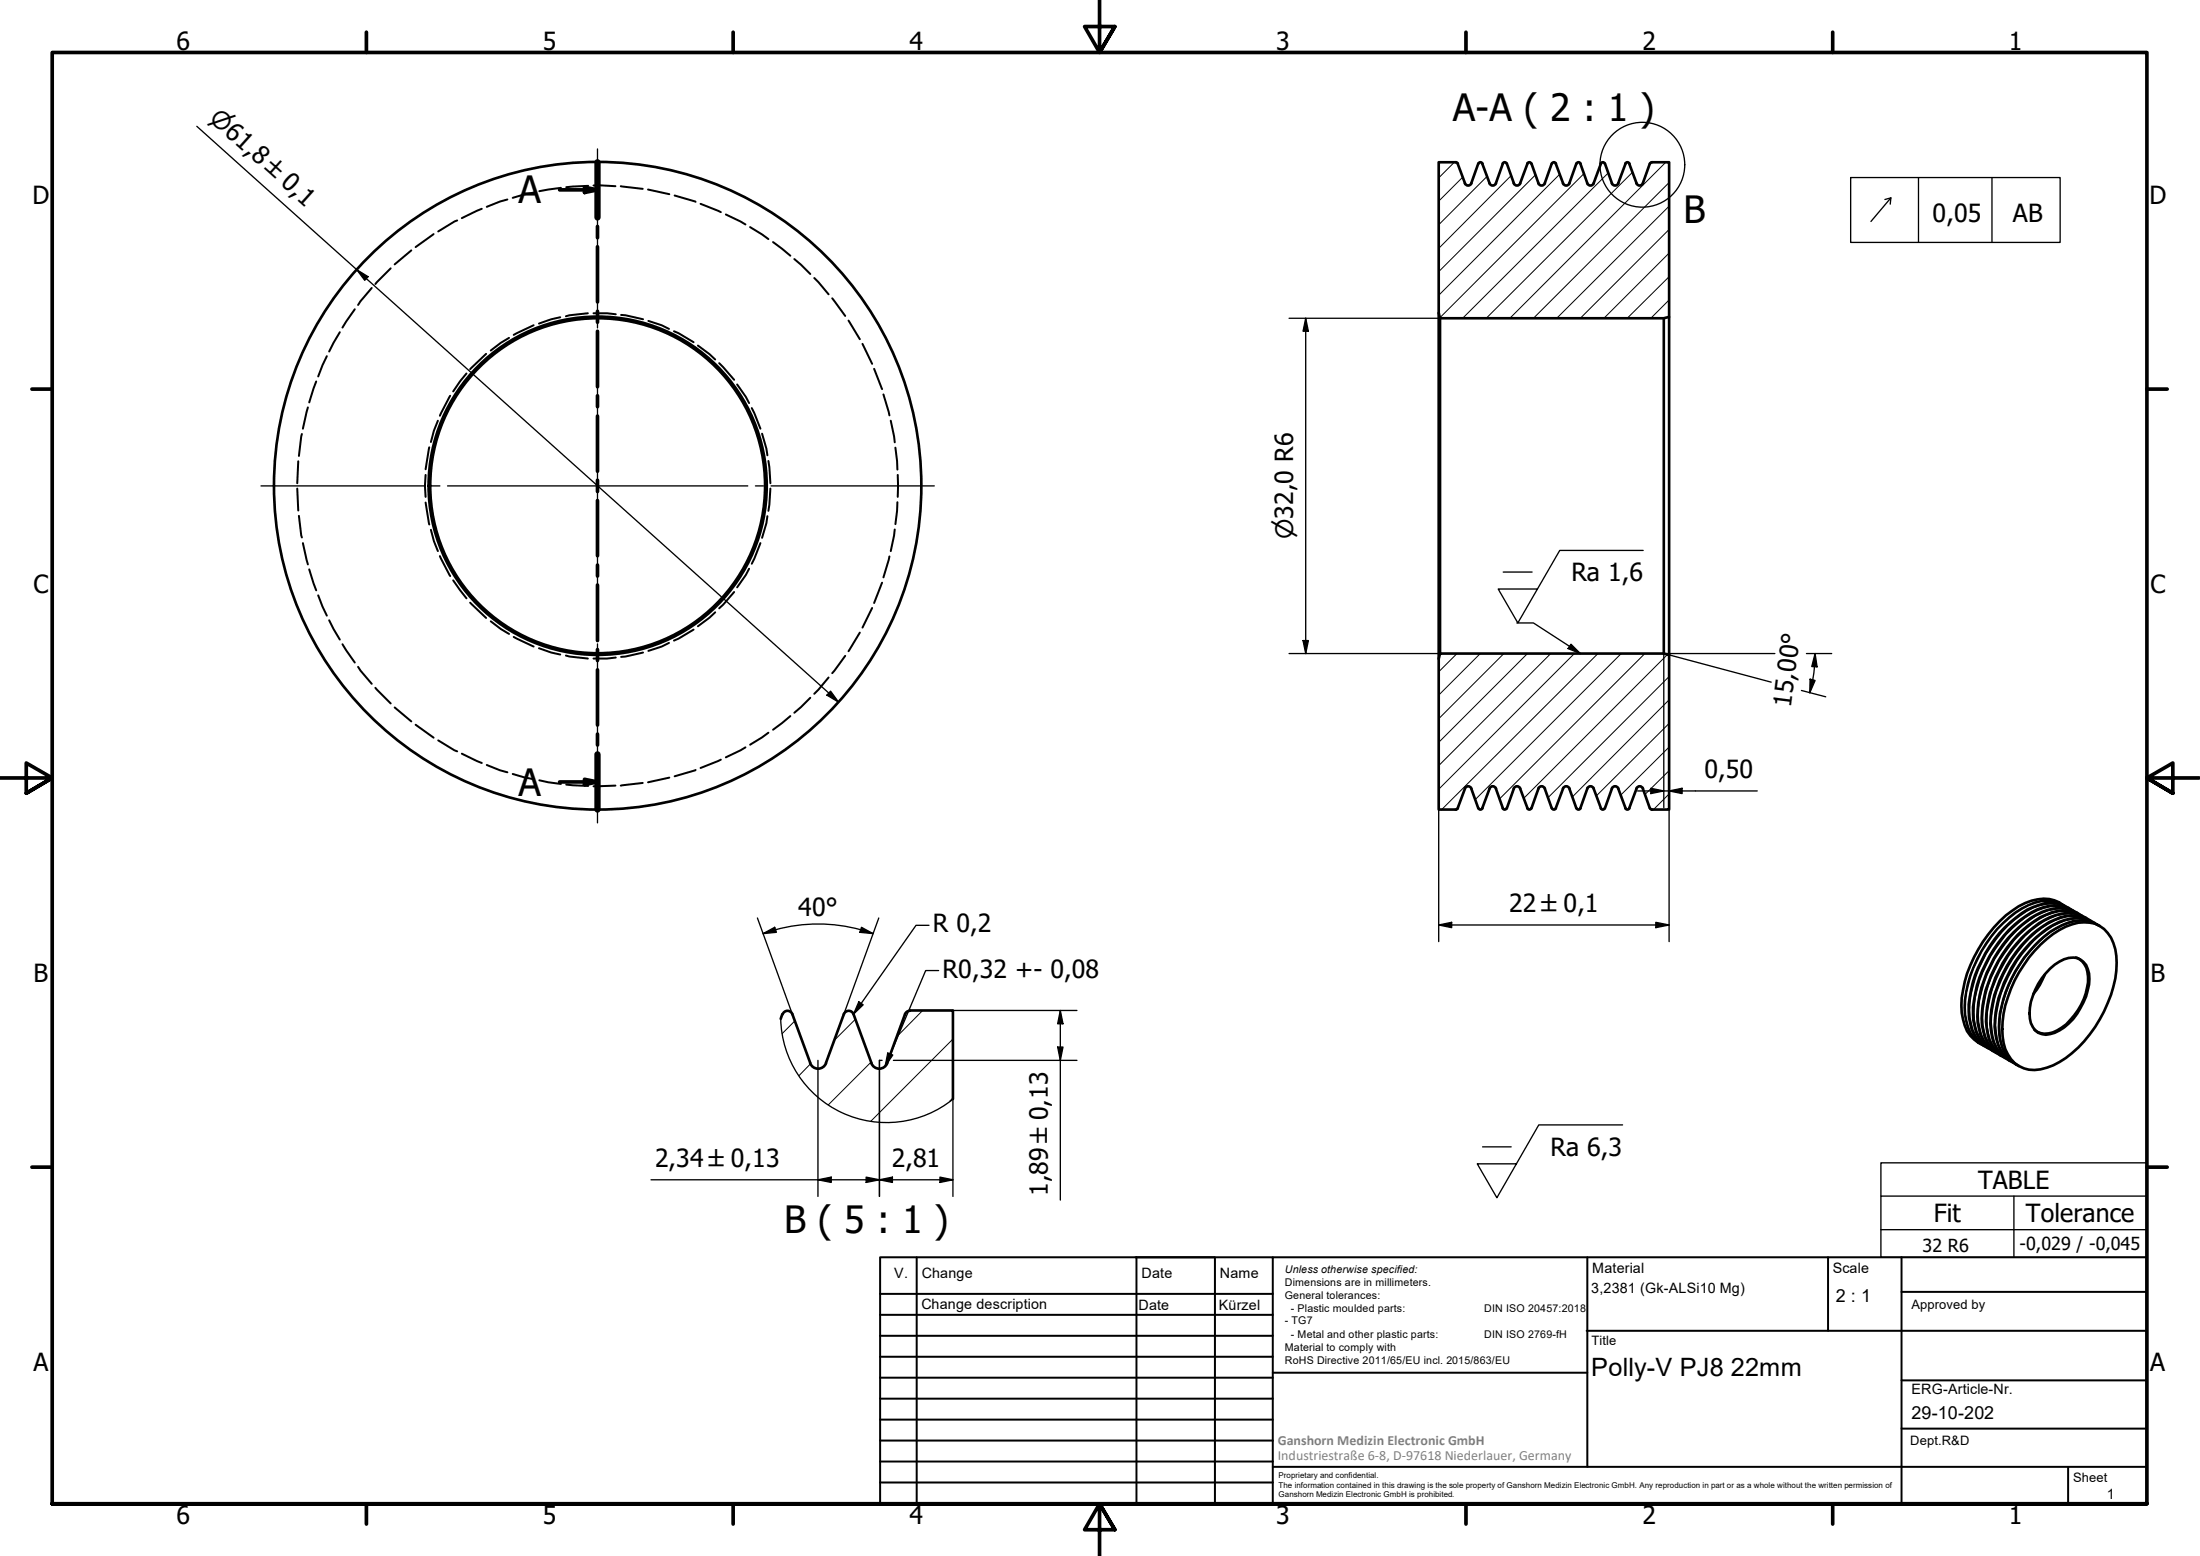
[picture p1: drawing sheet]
<svg xmlns="http://www.w3.org/2000/svg" width="420mm" height="297mm" viewBox="0 0 420 297" stroke-linecap="round" stroke-linejoin="round" font-family="sans-serif">
<!-- layer: Hatch (ISO) -->
<g fill="none" stroke="#000" stroke-width=".19">
<path d="M277.7 31l-2.9 3M279.3 33.8l-4.5 4.6M284 33.7l-9.2 9.2M288.6 33.5l-13.8 13.9M293.2 33.4l-18.4 18.5M297.9 33.3l-23.1 23.1M302.5 33.1l-27.5 27.5M307.1 33l-27.8 27.8M311.8 32.9l-28 27.9M318.1 31l-29.7 29.8M318.8 39.4l-21.5 21.4M318.8 34.8l-25.9 26"/>
<path d="M318.8 57.3l-3.5 3.5M318.8 52.8l-8 8M318.8 48.3l-12.5 12.5M318.8 43.8l-17 17M278.3 124.8l-3.5 3.5M282.7 124.8l-7.9 7.9M287.2 124.8l-12.4 12.4M291.7 124.8l-16.9 16.9M296.2 124.8l-21.4 21.4M300.7 124.8l-25.9 25.9M305.2 124.8l-29.9 29.7M309.6 124.8l-27.9 27.8"/>
<path d="M314.1 124.8l-27.7 27.7M318.5 125l-27.5 27.4M318.8 138.1l-13.9 13.8M318.8 133.6l-18.5 18.5M318.8 129.1l-23.1 23.2M318.8 151.6l-3 2.9M318.8 147.1l-4.7 4.6M318.8 142.6l-9.3 9.2M151.8 194.9l-2.4 2.4M163.4 194.5l-4.1 4.1M176.2 192.9l-4.9 5M182 198.4l-15.7 15.6"/>
<path d="M154.8 203.1l-2.2 2.2M166.4 202.7l-8.2 8.2M182 209.6l-.6 .6"/>
</g>
<!-- layer: Hidden (ISO) -->
<g fill="none" stroke="#000" stroke-width=".38">
<path d="M92 39.9l-3.8 1.7M96.9 38.1l-1.4 .4-2.5 1M102 36.8l-4.1 1M107.1 35.9l-4.1 .6M112.3 35.5l-4.2 .2M113.3 35.4l4.2 .1M118.6 35.5l4.1 .6M123.8 36.2l4 .9M128.8 37.3l4 1.2M133.8 38.9l3.9 1.6M67.8 59l-2.4 3.5M71 55l-2.6 3.2"/>
<path d="M74.6 51.2l-2.9 3M78.5 47.8l-3.1 2.7M82.8 44.7l-3.4 2.5M87.3 42.1l-3.6 2.1M112.3 59.8l-4.2 .6M113.3 59.8h2.7l1.6 .2M138.6 40.9l3.8 1.9M143.3 43.4l3.4 2.2M147.6 46.2l3.3 2.6M151.7 49.5l3 2.8M155.5 53.1l2.7 3.1M158.9 56.9l2.5 3.4"/>
<path d="M58.8 77.8l-1 4M60.4 72.8l-1.3 4M62.4 68l-1.6 3.9M64.9 63.4l-2 3.7M86 75.6l-2 3.8M89.1 71.3l-1.2 1.5-1.3 1.9M92.8 67.5l-3 3M97.2 64.5l-1.6 1-1.9 1.4M101.9 62.1l-3.8 1.8M107 60.6l-1.7 .3-2.4 .9M118.6 60.1l.8 .1 3.4 .7M123.8 61.3l2.6 .8 1.4 .7"/>
<path d="M128.7 63.2l.9 .4 2.9 1.7M133.3 66l2.2 1.6 1.1 1M137.4 69.3l2.8 3.2M140.8 73.4l1.6 2.3 .7 1.2M143.6 77.9l1.6 3.9M162.1 61.2l2.1 3.6M164.7 65.6l1.9 3.9M166.9 70.4l1.6 3.9M168.7 75.3l1.2 4M56.8 93.3l.2 4.2M57 88.1l-.2 4.2M57.1 98.5l.6 4.1"/>
<path d="M57.7 82.9l-.6 4.1M81.3 95.9l.7 4.2M81.3 90.7l-.1 2.1 .1 2.1M82 85.4l-.7 4.2M83.6 80.3l-.7 1.9-.6 2.2M145.5 82.8l.9 2.8 .2 1.3M146.6 98.5l-.2 1.4-.9 2.8M146.7 88l.4 4.3M147.1 93.3l-.4 4.2M170.1 80.3l.8 4.1M171 85.5l.4 4.1M171.4 95.9l-.4 4.2"/>
<path d="M171.4 90.7v4.2M57.8 103.7l1 4M59.1 108.7l1.3 4M60.8 113.7l1.6 3.8M62.9 118.4l2 3.7M82.3 101.1l.6 2.2 .7 1.9M84 106.2l2 3.8M86.6 110.8l2.5 3.4M89.8 115l3 3M93.7 118.6l1.9 1.5 1.6 .9M136.6 116.9l-1.1 1-2.2 1.7M140.2 113l-2.8 3.1"/>
<path d="M143.1 108.6l-.7 1.2-1.6 2.3M145.2 103.7l-1.6 3.9M166.6 116.1l-1.9 3.7M168.5 111.2l-1.6 3.9M169.9 106.2l-1.2 4M170.9 101.1l-.8 4.1M65.4 123l2.4 3.5M68.4 127.3l2.6 3.2M71.7 131.3l2.9 3M75.4 135.1l3.1 2.6M79.4 138.4l3.4 2.4M98.1 121.6l3.8 1.8"/>
<path d="M102.9 123.7l2.4 .9 1.7 .4M108.1 125.1l4.2 .6M117.6 125.5l-1.6 .2h-2.7M122.8 124.6l-3.4 .7-.8 .1M127.8 122.7l-1.4 .7-2.6 .9M132.5 120.2l-2.9 1.7-.9 .4M146.7 139.9l-3.4 2.3M150.9 136.7l-3.3 2.6M154.7 133.2l-3 2.9M158.2 129.3l-2.7 3.1M161.4 125.2l-2.5 3.3M164.2 120.8l-2.1 3.5"/>
<path d="M83.7 141.3l3.6 2.1M88.2 143.9l3.8 1.8M93 146l2.5 1.1 1.4 .3M97.9 147.8l4.1 1M103 149l4.1 .7M108.1 149.8l4.2 .2M117.5 150l-4.2 .1M122.7 149.5l-4.1 .5M127.8 148.4l-4 .9M132.8 147l-4 1.2M137.7 145l-3.9 1.6M142.4 142.7l-3.8 1.9"/>
</g>
<!-- layer: Visible (ISO) -->
<g fill="none" stroke="#000" stroke-width=".51">
<path d="M278 31l.4 .2 1.4 3.8M278.1 31h-3.3v28.7l.2 1.1h42.8l1-.3v-29.5h-3.3M279.8 35a.67 .67 0 0 0 .6 .4 .67 .67 0 0 0 .6-.4M282.3 31.2l-1.3 3.8M283.1 31.2l1.4 3.8a.65 .65 0 0 0 .6 .4 .65 .65 0 0 0 .6-.4l1.3-3.8 .4-.2 .4 .2 1.3 3.8a.67 .67 0 0 0 .6 .4 .67 .67 0 0 0 .6-.4l1.4-3.8M283.1 31.2l-.4-.2-.4 .2M292.5 31.2l-.4-.2-.4 .2M292.5 31.2l1.3 3.8M293.8 35a.67 .67 0 0 0 .6 .4 .67 .67 0 0 0 .6-.4M296.4 31.2l-1.4 3.8M297.1 31.2l1.4 3.8a.67 .67 0 0 0 .6 .4 .67 .67 0 0 0 .6-.4M297.2 31.2l-.4-.2-.4 .2"/>
<path d="M301.1 31.2l-1.4 3.8M301.8 31.2l1.3 3.8a.67 .67 0 0 0 .7 .4 .67 .67 0 0 0 .6-.4l1.4-3.8M301.9 31.2l-.4-.2-.4 .2M306.5 31.2l-.4-.2-.4 .2M306.5 31.2l1.3 3.8M310.5 31.2l-1.4 3.8a.67 .67 0 0 1-.6 .4 .67 .67 0 0 1-.7-.4M311.1 31.2l1.4 3.8a.67 .67 0 0 0 .7 .4 .67 .67 0 0 0 .6-.4M311.2 31.2l-.4-.2-.4 .2M315.1 31.2l-1.3 3.8M315.5 31l-.4 .2M274.8 59.7v66.1M275 60.8v64"/>
<path d="M317.8 60.8v64M318.8 60.5v64.5M278.1 154.5h-3.3v-28.7l.2-1h42.8l1 .2v29.5h-3.3M278.4 154.3l-.4 .2M279.8 150.5a.67 .67 0 0 1 .6-.4 .67 .67 0 0 1 .6 .4M279.8 150.5l-1.4 3.8M281 150.5l1.3 3.8M282.3 154.3l.4 .2 .4-.2M283.1 154.3l1.4-3.8a.67 .67 0 0 1 .6-.4 .67 .67 0 0 1 .6 .4l1.3 3.8M287 154.3l.4 .2 .4-.2M287.8 154.3l1.3-3.8a.67 .67 0 0 1 .6-.4 .67 .67 0 0 1 .6 .4l1.4 3.8M291.7 154.3l.4 .2 .4-.2"/>
<path d="M293.8 150.5a.67 .67 0 0 1 .6-.4 .67 .67 0 0 1 .6 .4M293.8 150.5l-1.3 3.8M295 150.5l1.4 3.8M296.4 154.3l.4 .2 .4-.2M299.7 150.5l1.4 3.8M299.7 150.5a.67 .67 0 0 0-.6-.4 .67 .67 0 0 0-.6 .4l-1.4 3.8M301.1 154.3l.4 .2 .4-.2M301.8 154.3l1.3-3.8a.67 .67 0 0 1 .7-.4 .67 .67 0 0 1 .6 .4l1.4 3.8M305.7 154.3l.4 .2 .4-.2M307.8 150.5a.67 .67 0 0 1 .7-.4 .67 .67 0 0 1 .6 .4l1.4 3.8M307.8 150.5l-1.3 3.8M310.4 154.3l.4 .2 .4-.2"/>
<path d="M313.8 150.5l1.3 3.8M313.8 150.5a.67 .67 0 0 0-.6-.4 .67 .67 0 0 0-.7 .4l-1.4 3.8M315.1 154.3l.4 .2M394.2 172.9a6.4 6.4 0 0 0-6.2-1 18.5 18.5 0 0 0-9.3 7.9 22 22 0 0 0-4.1 13.5 8 8 0 0 0 2.4 5.1l1.8 1.2M395 173.3a6.1 6.1 0 0 0-5.6-.5 16.7 16.7 0 0 0-7.6 5.4 24 24 0 0 0-5.8 14.9 7.9 7.9 0 0 0 2.8 6.5l.9 .5M395.9 173.8a6.9 6.9 0 0 0-6.8-.2 23.5 23.5 0 0 0-12.1 17.3 10.7 10.7 0 0 0 1.3 7.9l1.4 1.3 .8 .4M396.7 174.3a7.5 7.5 0 0 0-7.9 .4 23.4 23.4 0 0 0-11.1 20.5 7.5 7.5 0 0 0 2.8 5.4l.8 .4M397.6 174.8a6.7 6.7 0 0 0-6.8-.2 20.9 20.9 0 0 0-9.9 10.2 21.1 21.1 0 0 0-2.4 11 7.3 7.3 0 0 0 3.6 5.7M398.4 175.2a7.5 7.5 0 0 0-7.9 .4 23.7 23.7 0 0 0-11.2 19.4 8.3 8.3 0 0 0 2.1 6l1.6 1M399.2 175.8a6.7 6.7 0 0 0-6.8-.2 20.2 20.2 0 0 0-9.1 8.8 20.6 20.6 0 0 0-3.1 12.3 7 7 0 0 0 3.6 5.8M400 176.2a7.5 7.5 0 0 0-7.9 .4 23.7 23.7 0 0 0-11.2 19.3 8.4 8.4 0 0 0 2.9 6.6l.8 .4M401 176.8a6.8 6.8 0 0 0-7.2-.2 22 22 0 0 0-9.6 10.1 20.5 20.5 0 0 0-2.2 11.7 7 7 0 0 0 3.6 5.1"/>
<path d="M149.4 193.6l-.3 .9M149.5 193.6a.98 .98 0 0 1 .9-.6 .98 .98 0 0 1 .9 .6l3.4 9.3M173.8 193a.98 .98 0 0 0-1 .6l-3.4 9.3M173.8 192.9h8.2v16.9M389.7 180.3a14.7 14.7 0 0 1 7.2-4.2 5.7 5.7 0 0 1 6.7 3.9 16.1 16.1 0 0 1-1.1 11.5 22.5 22.5 0 0 1-10.4 11.9 6.7 6.7 0 0 1-7.4-.5 8.1 8.1 0 0 1-2.3-6.4 24 24 0 0 1 7.3-16.2zM390.5 186a12.9 12.9 0 0 1-2.2 3.8M391.5 184.9a5.9 5.9 0 0 1 5.2-2 3.7 3.7 0 0 1 2.3 4 12.9 12.9 0 0 1-5.7 9.8 4.4 4.4 0 0 1-4 .5 4.6 4.6 0 0 1-1.6-4.8 13.2 13.2 0 0 1 3.8-7.5zM396.4 182.8a3.7 3.7 0 0 1 2.4 3.7 12.2 12.2 0 0 1-5.9 10.2 3.6 3.6 0 0 1-4.4-.2M154.7 202.9a1.62 1.62 0 0 0 1.5 1.1 1.62 1.62 0 0 0 1.6-1.1M157.7 202.9l3.5-9.3a.98 .98 0 0 1 .9-.6 .98 .98 0 0 1 .9 .6l3.4 9.3M166.4 202.9a1.62 1.62 0 0 0 1.5 1.1 1.62 1.62 0 0 0 1.5-1.1"/>
<circle cx="114.1" cy="92.7" r="32"/>
<circle cx="114.1" cy="92.7" r="32.3"/>
<circle cx="114.1" cy="92.7" r="61.8"/>
</g>
<!-- layer: Break Line (ISO) -->
<path d="M149.1 194.5a20.2 20.2 0 0 0 11.7 17.9 20.2 20.2 0 0 0 21.2-2.6" fill="none" stroke="#000" stroke-width=".25"/>
<!-- layer: Visible Narrow (ISO) -->
<path d="M393.8 172.6a6.8 6.8 0 0 0-6.5 .2 21.6 21.6 0 0 0-8.9 8.7 21.2 21.2 0 0 0-3.2 12.2 8 8 0 0 0 2.4 5.1l.8 .6M393.9 172.7a7.6 7.6 0 0 0-7.7 .8 23.7 23.7 0 0 0-10.3 14.3 13.3 13.3 0 0 0 .5 9.4l1.3 1.6 .8 .6M394.7 173.2a7 7 0 0 0-6.5 .1 23 23 0 0 0-11 13.4 15.6 15.6 0 0 0-.5 9.9 6.3 6.3 0 0 0 2.6 3.3M395.5 173.7a7.6 7.6 0 0 0-7.6 .7 24.4 24.4 0 0 0-10.3 14.4 12.8 12.8 0 0 0 .5 9.3l1.2 1.7 .9 .5M396.4 174.2a6.8 6.8 0 0 0-6.5 .1 21 21 0 0 0-9.7 10.2 18 18 0 0 0-2.1 11.9 6.8 6.8 0 0 0 2.9 4.4M397.2 174.7a7 7 0 0 0-6.5 0 21.6 21.6 0 0 0-9.7 10.3 20.7 20.7 0 0 0-2.3 10.6 7.4 7.4 0 0 0 3.1 5.7M398 175.1a6.8 6.8 0 0 0-6.5 .1 20.8 20.8 0 0 0-9.7 10.3 20.7 20.7 0 0 0-2.3 10.6 7.4 7.4 0 0 0 3.2 5.7M398.8 175.6a7 7 0 0 0-6.4 .1 23 23 0 0 0-11.1 13.5 15.4 15.4 0 0 0-.4 9.8 5.7 5.7 0 0 0 2.6 3.2M399.7 176.1a6.9 6.9 0 0 0-6.5 .1 20.8 20.8 0 0 0-9.7 10.3 19.9 19.9 0 0 0-2.3 10.6 7.2 7.2 0 0 0 3.1 5.6M400.4 176.5a6.8 6.8 0 0 0-6.4 .1 21.6 21.6 0 0 0-9 8.7 20.1 20.1 0 0 0-2.9 13.4 6.8 6.8 0 0 0 2.9 4.5" fill="none" stroke="#000" stroke-width=".38"/>
<!-- layer: Section Line (ISO) -->
<g fill="none" stroke="#000" stroke-width=".7">
<path d="M106.9 36.2h7.2M111.6 35.7l2.5 .5-2.5 .6zM114.1 31v10.5M114.1 43.2v2.2M114.1 47.1v10.5M114.1 59.4v2.1M114.1 63.2v10.6M114.1 75.6v2M114.1 79.4v10.6M114.1 91.7v2.1M114.1 95.6v10.5M114.1 107.9v2.1"/>
<path d="M114.1 111.7v10.6M114.1 124v2.1M114.1 127.9v10.5M106.9 149.3h7.2M111.6 148.8l2.5 .5-2.5 .5zM114.1 140.1v2.1M114.1 144v10.5"/>
</g>
<path d="M114.1 31v10.5M114.1 144v10.5" fill="none" stroke="#000" stroke-width="1.2"/>
<path d="M111.6 35.7l2.5 .5-2.5 .6zM111.6 148.8l2.5 .5-2.5 .5z" fill="#000"/>
<!-- layer: Detail Boundary (ISO) -->
<circle cx="313.7" cy="31.5" r="8.1" fill="none" stroke="#000" stroke-width=".25"/>
<!-- layer: Border (ISO) -->
<g fill="none" stroke="#000" stroke-width=".7">
<path d="M70 6.1v3.9M140 6.1v3.9M210 0v10l-2.9-4.9h5.8l-2.9 4.9 2.9-4.9M280 6.1v3.9M350 6.1v3.9M6.1 74.3h3.9M410 74.3h3.9M0 148.5h10l-5-2.8v5.7l5-2.9-5 2.9M420 148.5h-10l5-2.8v5.7l-5-2.9 5 2.9M6.1 222.8h3.9M410 222.8h3.9M10 287.1v-277.1h400v277.1h-400h400"/>
<path d="M70 287.1v3.8M140 287.1v3.8M212.9 292l-2.9-4.9 2.9 4.9h-5.8l2.9-4.9v9.9M280 287.1v3.8M350 287.1v3.8"/>
</g>
<!-- layer: TitleBlock -->
<g fill="none" stroke="#000" stroke-width=".38">
<path d="M168.1 251h75M168.1 247h75M168.1 255h75M168.1 259h75M175.1 240v47M216.9 240h15M217 240v47M232 240v47M243.1 240.1v46.9h-75v-47h241.9v47.1h-167M303 254h107M303.1 240v40M349.1 240v14"/>
<path d="M363.2 240v47.1M363.2 246.6h46.8M168.1 271h75M168.1 263h75M168.1 267h75M168.1 275h75M168.1 279h75M243.1 262.1h60M363.2 272.7h46.8M363.2 263.5h46.8M168.1 283h75M216.9 287h15"/>
<path d="M243.1 280h166.9M395 280.1v7"/>
</g>
<!-- layer: Sketch Geometry (ISO) -->
<path d="M353.4 33.9h40v12.4h-40zM360 38.1l1.1-.3-.1 1.2M361.1 37.8l-3.8 4.5M366.4 33.9v12.4M380.4 33.9v12.4" fill="none" stroke="#000" stroke-width=".25"/>
<!-- layer: Dimension (ISO) -->
<g fill="none" stroke="#000" stroke-width=".25">
<path d="M37.6 24.1l122.5 109.9M68.1 51.5l2.2 1.3-.6 .7zM246.2 60.8h28.8M249.4 60.8l.5 2.4h-1zM249.4 60.8v64M158.6 131.9l1.5 2.1-2.2-1.3zM246.2 124.8h28.8M248.9 122.3h1l-.5 2.5zM338.3 130.2l-19.5-5.2v29.2M339 124.8h-21.2v29.4M344 131.8l4.7 1.2M345 124.8h4.8"/>
<path d="M345.7 129.7l.9 .2-1 2.4zM346.6 124.8l.4 2.5-1-.1zM346.6 124.8l-.2 4-.8 3.5M274.8 154.5v25.3M312.7 151h22.9M315.3 150.5l2.5 .5-2.5 .5zM318.8 151l2.4-.5v1zM318.8 154.5v25.3M144.7 175.2l6.6 18.4M145.7 178.2l2.3-1.2 .3 1zM148.1 177.5a30.8 30.8 0 0 1 18.7 .7M148.1 177.5l-2.4 .7"/>
<path d="M164.5 177l2.3 1.2-2.6-.2zM167.8 175.2l-6.6 18.4M274.8 176.6l2.4-.5v1zM274.8 176.6h44M316.2 176.1l2.6 .5-2.6 .5zM182 192.9h23.7M202 199.9h1l-.5 2.5zM202.5 192.9l.5 2.5h-1zM202.5 192.9v36.2M156.2 202.4v26M168.5 202.4h-.5v26M170.6 202.4h35.1"/>
<path d="M182 209.8v18.6M124.3 225.2h57.7M156.2 225.2l2.5-.5v1zM165.4 224.7l2.6 .5-2.6 .5zM168 225.2l2.4-.5v1zM179.5 224.7l2.5 .5-2.5 .5z"/>
</g>
<g fill="#000">
<path d="M68.1 51.5l2.2 1.3-.6 .7zM249.4 60.8l.5 2.4h-1zM158.6 131.9l1.5 2.1-2.2-1.3zM248.9 122.3h1l-.5 2.5zM345.7 129.7l.9 .2-1 2.4zM346.6 124.8l.4 2.5-1-.1zM315.3 150.5l2.5 .5-2.5 .5zM318.8 151l2.4-.5v1zM145.7 178.2l2.3-1.2 .3 1zM164.5 177l2.3 1.2-2.6-.2zM274.8 176.6l2.4-.5v1zM316.2 176.1l2.6 .5-2.6 .5z"/>
<path d="M202 199.9h1l-.5 2.5zM202.5 192.9l.5 2.5h-1zM156.2 225.2l2.5-.5v1zM165.4 224.7l2.6 .5-2.6 .5zM168 225.2l2.4-.5v1zM179.5 224.7l2.5 .5-2.5 .5z"/>
</g>
<!-- layer: Symbol (ISO) -->
<g fill="none" stroke="#000" stroke-width=".25">
<path d="M287.1 109.2h5.5M289.7 118.9h3.2l8.9 5.9M313.8 105.1h-15.9l-8 13.8-3.8-6.5h7.5M300 123l1.8 1.8-2.3-1zM177.4 176.6h-2.5l-11.9 17M164 191.2l.8 .6-1.8 1.8zM179.3 185.3h-2.5l-7.8 18.3M169.5 201l1 .4-1.5 2.2zM283.1 218.9h5.5M309.9 214.7h-16l-8 13.9-3.8-6.4h7.5M359.2 228.3v-6.3h50.8v6.3M359.2 234.7v5.3h50.8v-5.3"/>
<path d="M384.6 228.3v11.7M410 228.3h-50.8v6.4M410 228.3v6.4h-50.8"/>
</g>
<path d="M300 123l1.8 1.8-2.3-1zM164 191.2l.8 .6-1.8 1.8zM169.5 201l1 .4-1.5 2.2z" fill="#000"/>
<!-- layer: Center Mark (ISO) -->
<path d="M114.1 28.4v31.2M114.1 61.1v1.5M114.1 64.1v57.3M49.8 92.8h31.2M82.5 92.8h1.5M85.5 92.8h57.3M144.3 92.8h1.5M147.3 92.8h31.1M114.1 122.9v1.5M114.1 125.9v31.2" fill="none" stroke="#000" stroke-width=".25"/>
<g font-size="7.2">
<text x="277.5" y="23">A-A ( 2 : 1 )</text>
<text x="99" y="38.8">A</text>
<text x="321.5" y="42.6">B</text>
<text x="99" y="151.9">A</text>
<text x="149.7" y="235.4">B ( 5 : 1 )</text>
</g>
<g font-size="4.8">
<text x="33.7" y="9.6">6</text>
<text x="103.7" y="9.6">5</text>
<text x="173.7" y="9.6">4</text>
<text x="243.7" y="9.6">3</text>
<text x="313.7" y="9.6">2</text>
<text x="383.7" y="9.6">1</text>
<text x="6.2" y="38.9">D</text>
<text x="410.5" y="38.9">D</text>
<text x="369.1" y="42.4">0,05</text>
<text x="384.4" y="42.4">AB</text>
<text x="6.4" y="113.1">C</text>
<text x="300.1" y="110.9">Ra 1,6</text>
<text x="410.7" y="113.1">C</text>
<text x="342" y="135.1" transform="rotate(-83 342 135.1)">15,00°</text>
<text x="325.5" y="148.6">0,50</text>
<text x="152.5" y="174.8">40°</text>
<text x="178.2" y="178">R 0,2</text>
<text x="288.2" y="174.2">22 ±0,1</text>
<text x="6.4" y="187.4">B</text>
<text x="180" y="186.6">R0,32 +- 0,08</text>
<text x="410.7" y="187.4">B</text>
<text x="296.1" y="220.6">Ra 6,3</text>
<text x="125.1" y="222.8">2,34 ±0,13</text>
<text x="170.3" y="222.8">2,81</text>
<text x="377.8" y="226.9">TABLE</text>
<text x="200.1" y="228.3" transform="rotate(-90 200.1 228.3)">1,89 ±0,13</text>
<text x="369.3" y="233.3">Fit</text>
<text x="386.9" y="233.3">Tolerance</text>
<text x="6.4" y="261.7">A</text>
<text x="303.9" y="262.6">Polly-V PJ8</text>
<text x="330.6" y="262.6">22mm</text>
<text x="410.7" y="261.7">A</text>
<text x="33.7" y="290.9">6</text>
<text x="103.7" y="290.9">5</text>
<text x="173.7" y="290.9">4</text>
<text x="243.7" y="290.9">3</text>
<text x="313.7" y="290.9">2</text>
<text x="383.7" y="290.9">1</text>
</g>
<g font-size="4.6">
<text x="39.8" y="22.8" transform="rotate(42 39.8 22.8)">⌀61,8 ±0,1</text>
<text x="247" y="102.9" transform="rotate(-90 247 102.9)">⌀32,0 R6</text>
</g>
<g font-size="3.4">
<text x="367.2" y="239">32 R6</text>
<text x="385.7" y="238.6">-0,029 / -0,045</text>
<text x="350.6" y="248.5">2 : 1</text>
<text x="365.1" y="270.9">29-10-202</text>
</g>
<g font-size="2.7">
<text x="170.8" y="244">V.</text>
<text x="176" y="244">Change</text>
<text x="218" y="244">Date</text>
<text x="233" y="244">Name</text>
<text x="304.1" y="243">Material</text>
<text x="350" y="243.1">Scale</text>
<text x="176" y="249.9">Change description</text>
<text x="217.4" y="250">Date</text>
<text x="232.8" y="250">Kürzel</text>
<text x="303.9" y="246.8">3,2381 (Gk-ALSi10 Mg)</text>
<text x="365.1" y="266.1">ERG-Article-Nr.</text>
<text x="402.3" y="286.2">1</text>
</g>
<g font-size="2.7" fill="#808080">
<text x="244" y="275.8">Ganshorn Medizin Electronic GmbH</text>
<text x="244" y="278.7">Industriestraße 6-8, D-97618 Niederlauer, Germany</text>
</g>
<g font-size="2.5">
<text x="365.1" y="249.9">Approved by</text>
<text x="304" y="256.8">Title</text>
<text x="364.8" y="275.8">Dept.R&amp;D</text>
<text x="395.9" y="282.9">Sheet</text>
</g>
<g font-size="2">
<text x="245.4" y="242.9">Unless otherwise specified:</text>
<text x="245.4" y="245.4">Dimensions are in millimeters.</text>
<text x="245.4" y="247.9">General tolerances:</text>
<text x="246.5" y="250.4">- Plastic moulded parts:</text>
<text x="283.5" y="250.4">DIN ISO 20457:2018</text>
<text x="245.4" y="252.8">- TG7</text>
<text x="245.4" y="257.9">Material to comply with</text>
<text x="246.5" y="255.4">- Metal and other plastic parts:</text>
<text x="283.5" y="255.4">DIN ISO 2769-fH</text>
<text x="245.4" y="260.3">RoHS Directive 2011/65/EU incl. 2015/863/EU</text>
</g>
<g font-size="1.5">
<text x="244.2" y="282.2">Proprietary and confidential.</text>
<text x="244.2" y="284">The information contained in this drawing is the sole property of Ganshorn Medizin Electronic GmbH. Any reproduction in part or as a whole without the written permission of</text>
<text x="244.2" y="285.8">Ganshorn Medizin Electronic GmbH is prohibited.</text>
</g>
</svg>
